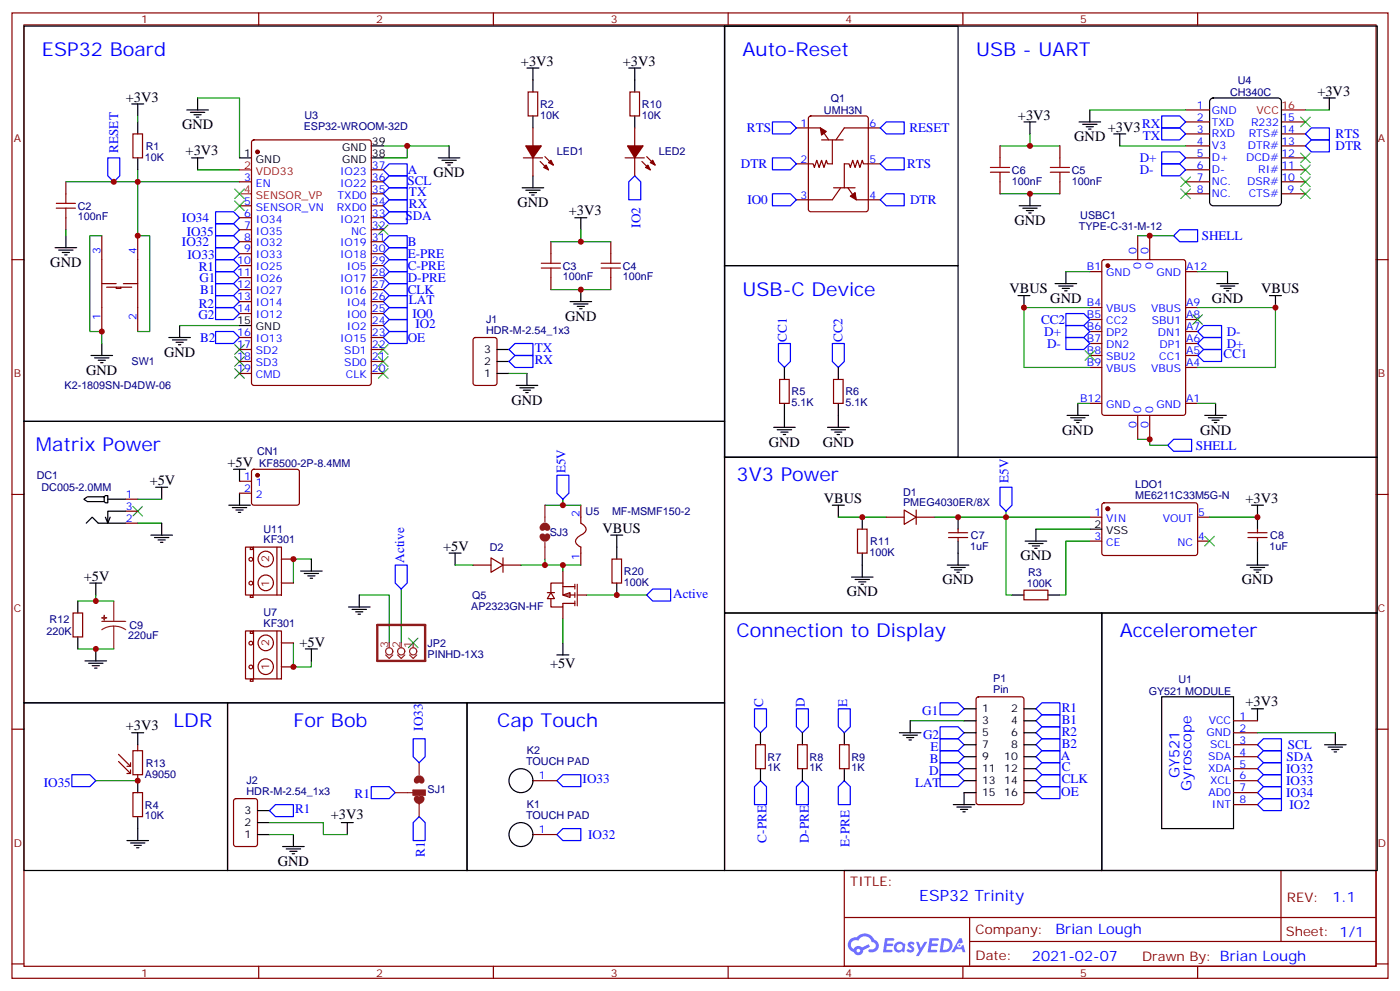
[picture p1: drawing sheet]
<svg xmlns="http://www.w3.org/2000/svg" width="412mm" height="292mm" viewBox="0 0 412 292" stroke-linecap="round" stroke-linejoin="round" font-family="sans-serif">
<g fill="none" stroke="#870000" stroke-width=".35">
<path d="M3.5 3.8h405.4v284.3h-405.4zM7.1 7.3h398.2v277.3h-398.2zM76.2 3.8v3.5M145.3 3.8v3.5M214.5 3.8v3.5M283.6 3.8v3.5M352.8 3.8v3.5M3.5 76.5h3.6M405.3 76.5h3.6M3.5 145.6h3.6M405.3 145.6h3.6M3.5 214.8h3.6"/>
<path d="M405.3 214.8h3.6M248.7 256.4h156.6v28.2h-156.6zM377.3 256.4v20.9M248.7 270.2h156.5M285.6 277.3h119.6M285.6 270.2v14.2M3.5 283.9h3.6M76.2 284.6v3.5M145.3 284.6v3.5M214.5 284.6v3.5M283.6 284.6v3.5M352.8 284.6v3.5"/>
<path d="M405.3 283.9h3.6"/>
</g>
<g fill="#5487ff">
<path d="M267.7 277.6a1.22 1.22 0 0 1 1.7 .2l-.4 .6a.47 .47 0 0 0-.3-.4 .47 .47 0 0 0-.5 .2l.1 .2a1.14 1.14 0 0 1 .8 1.8 1.14 1.14 0 0 1-1.9 0l-.2-.2 .5-.6 .7 .5a.29 .29 0 0 0 .3-.3 .29 .29 0 0 0-.2-.3 1.04 1.04 0 0 1-.6-1.7z"/>
<path d="M260.7 276.3h2.4l.3 .2-.2 .5-1.8 .1-.1 .8h1.5l.3 .4-.3 .4h-1.6l-.2 1.1h1.7l.2 .3-.2 .3-2.6 .1z"/>
<path d="M273.8 276.3h2.4l.3 .2-.1 .5-1.8 .1-.2 .8h1.6l.3 .4-.4 .4h-1.6l-.1 1.1h1.7l.2 .3-.2 .3-2.6 .1z"/>
<path d="M282.6 276.3h.7l.3 1.3-.6 .3a.69 .69 0 0 0-1 .3 .69 .69 0 0 0 .4 .9 .69 .69 0 0 0 .9-.6l.5-.2 .6 2.2h-.8l-.2-.9h-1.8l-.5 .9h-.8z"/>
<path d="M269.8 277.4h.8l.6 1.8 1.1-1.8h.9l-2.6 4.2h-.8l.9-1.5z"/>
<path d="M277.4 276.3l-.6 4.2h1.3a2.11 2.11 0 0 0 2.5-2.1 2.11 2.11 0 0 0-2.5-2.1zM278.1 277.1a1.39 1.39 0 0 1 1.7 1.4 1.39 1.39 0 0 1-1.8 1.3h-.3z"/>
<path d="M263.7 277.9a1.54 1.54 0 0 0-.1 2.2 1.54 1.54 0 0 0 2.2 .1l.6 .3 .3-2.3-.2-.3h-.4a1.49 1.49 0 0 0-2.4 0zM264 278.9a.94 .94 0 0 1 1.8 0 .94 .94 0 0 1-1.8 0z"/>
<path d="M250.4 276.7a2.18 2.18 0 0 0 1.1 3.7 1.44 1.44 0 0 0 1.6 .9 1.44 1.44 0 0 0 1.2-1.4l2-1.1-.5-.7-1.9 1a1.47 1.47 0 0 0-2.4 .4 1.39 1.39 0 0 1-.7-1.9 1.39 1.39 0 0 1 2-.5 2.12 2.12 0 0 1 2.2-1.3 2.12 2.12 0 0 1 1.9 1.7 1.14 1.14 0 0 1 1.1 1.4 1.14 1.14 0 0 1-1.7 .7 .43 .43 0 0 0-.5 .4 .43 .43 0 0 0 .4 .5 1.98 1.98 0 0 0 2.5-1.2 1.98 1.98 0 0 0-1.2-2.6 3.1 3.1 0 0 0-5.3-.6l-.9 .1zM252.3 280a.55 .55 0 0 1 1.1 0 .55 .55 0 0 1-1.1 0z"/>
<circle cx="282.6" cy="278.4" r=".26"/>
</g>
<g fill="none" stroke="#3c3" stroke-width=".35">
<path d="M383.1 34.5l2.8 2.8M385.9 34.5l-2.8 2.8M69.1 55.7l2.9 2.8M69.1 59.2l2.9 2.8M72 55.7l-2.9 2.8M72 59.2l-2.9 2.8M347.8 55.7l2.9 2.8M347.8 52.1l2.9 2.9M350.7 55.7l-2.9 2.8M350.7 52.1l-2.9 2.9M383.1 45.1l2.8 2.8M383.1 48.6l2.8 2.8"/>
<path d="M383.1 52.1l2.8 2.9M383.1 55.7l2.8 2.8M385.9 45.1l-2.8 2.8M385.9 48.6l-2.8 2.8M385.9 52.1l-2.8 2.9M385.9 55.7l-2.8 2.8M111.5 66.3l2.8 2.8M114.3 66.3l-2.8 2.8M351.4 92.7l2.8 2.8M354.2 92.7l-2.8 2.8M69.1 108.6l2.9 2.8M69.1 105.1l2.9 2.8"/>
<path d="M69.1 101.5l2.9 2.9M72 108.6l-2.9 2.8M72 105.1l-2.9 2.8M72 101.5l-2.9 2.9M111.5 101.5l2.8 2.9M111.5 105.1l2.8 2.8M111.5 108.6l2.8 2.8M114.3 101.5l-2.8 2.9M114.3 105.1l-2.8 2.8M114.3 108.6l-2.8 2.8M319.6 103.3l2.8 2.8M322.4 103.3l-2.8 2.8"/>
<path d="M39.2 149.2l2.8 2.8M42 149.2l-2.8 2.8M354.9 158l2.8 2.8M357.7 158l-2.8 2.8"/>
</g>
<g fill="none" stroke="#00f" stroke-width=".35">
<path d="M227.5 35.9h5.3l1.8 1.8-1.8 1.7h-5.3zM259.3 37.7l1.8-1.8h5.2v3.5h-5.2zM342.2 37.7h5.3l1.7 1.7-1.7 1.8h-5.3zM342.2 34.1h5.3l1.7 1.8-1.7 1.8h-5.3zM384.5 39.4l1.8-1.7h5.3v3.5h-5.3zM31.7 46.5h3.6v5.3l-1.8 1.8-1.8-1.8zM112.9 53.6l1.8-1.8h5.2v3.5h-5.2zM112.9 50l1.8-1.7h5.2v3.5h-5.2zM112.9 57.1l1.8-1.8h5.2v3.5h-5.2zM187 51.8l1.7 1.8v5.2h-3.5v-5.2zM227.5 46.5h5.3l1.8 1.8-1.8 1.7h-5.3zM227.5 57.1h5.3l1.8 1.7-1.8 1.8h-5.3z"/>
<path d="M259.3 48.3l1.8-1.8h5.2v3.5h-5.2zM259.3 58.8l1.8-1.7h5.2v3.5h-5.2zM342.2 44.7h5.3l1.7 1.8-1.7 1.8h-5.3zM342.2 48.3h5.3l1.7 1.7-1.7 1.8h-5.3zM384.5 43l1.8-1.8h5.3v3.5h-5.3zM63.5 73h5.3l1.8 1.7-1.8 1.8h-5.3zM63.5 62.4h5.3l1.8 1.7-1.8 1.8h-5.3zM63.5 69.4h5.3l1.8 1.8-1.8 1.8h-5.3zM63.5 65.9h5.3l1.8 1.8-1.8 1.7h-5.3zM63.5 76.5h5.3l1.8 1.7-1.8 1.8h-5.3zM112.9 74.7l1.8-1.7h5.2v3.5h-5.2zM112.9 71.2l1.8-1.8h5.2v3.6h-5.2z"/>
<path d="M112.9 78.2l1.8-1.7h5.2v3.5h-5.2zM112.9 64.1l1.8-1.7h5.2v3.5h-5.2zM112.9 60.6l1.8-1.8h5.2v3.6h-5.2zM345.7 69.4l1.8-1.7h5.3v3.5h-5.3zM63.5 80h5.3l1.8 1.8-1.8 1.7h-5.3zM63.5 87.1h5.3l1.8 1.7-1.8 1.8h-5.3zM63.5 97.6h5.3l1.8 1.8-1.8 1.8h-5.3zM63.5 90.6h5.3l1.8 1.8-1.8 1.7h-5.3zM63.5 83.5h5.3l1.8 1.8-1.8 1.8h-5.3zM112.9 99.4l1.8-1.8h5.2v3.6h-5.2zM112.9 95.9l1.8-1.8h5.2v3.5h-5.2zM112.9 88.8l1.8-1.7h5.2v3.5h-5.2z"/>
<path d="M112.9 81.8l1.8-1.8h5.2v3.5h-5.2zM112.9 92.4l1.8-1.8h5.2v3.5h-5.2zM114.7 83.5h5.2v3.6h-5.2l-1.8-1.8zM314 92.4h5.3l1.7 1.7-1.7 1.8h-5.3zM314 95.9h5.3l1.7 1.7-1.7 1.8h-5.3zM314 99.4h5.3l1.7 1.8-1.7 1.7h-5.3zM352.8 97.6l1.7-1.7h5.3v3.5h-5.3zM354.5 99.4h5.3v3.5h-5.3l-1.7-1.7zM229.3 101.2h3.5v5.3l-1.7 1.7-1.8-1.7zM245.2 101.2h3.5v5.3l-1.8 1.7-1.7-1.7zM354.5 102.9h5.3v3.6h-5.3l-1.7-1.8zM345.7 129.4h5.3v3.5h-5.3l-1.7-1.7z"/>
<path d="M294.6 143.5h3.5v5.3l-1.8 1.8-1.7-1.8zM121.7 217.6h3.5v5.3l-1.7 1.7-1.8-1.7zM222.2 208.8h3.6v5.3l-1.8 1.7-1.8-1.7zM234.6 208.8h3.5v5.3l-1.7 1.7-1.8-1.7zM246.9 208.8h3.6v5.3l-1.8 1.7-1.8-1.7zM276.9 207h5.3l1.8 1.8-1.8 1.7h-5.3zM276.9 214.1h5.3l1.8 1.7-1.8 1.8h-5.3zM276.9 217.6h5.3l1.8 1.8-1.8 1.7h-5.3zM305.2 212.3l1.7-1.8h5.3v3.6h-5.3zM305.2 219.4l1.7-1.8h5.3v3.5h-5.3zM306.9 207h5.3v3.5h-5.3l-1.7-1.7zM306.9 214.1h5.3v3.5h-5.3l-1.7-1.8z"/>
<path d="M370.4 219.4l1.8-1.8h5.3v3.5h-5.3zM21.2 228.2h5.3l1.7 1.7-1.7 1.8h-5.3zM109.4 231.7h5.3l1.7 1.8-1.7 1.7h-5.3zM165.8 228.2h5.3v3.5h-5.3l-1.8-1.8zM224 229.9l1.8 1.8v5.3h-3.6v-5.3zM236.4 229.9l1.7 1.8v5.3h-3.5v-5.3zM248.7 229.9l1.8 1.8v5.3h-3.6v-5.3zM276.9 221.1h5.3l1.8 1.8-1.8 1.7h-5.3zM276.9 224.6h5.3l1.8 1.8-1.8 1.8h-5.3zM276.9 228.2h5.3l1.8 1.7-1.8 1.8h-5.3zM305.2 222.9l1.7-1.8h5.3v3.5h-5.3zM305.2 233.5l1.7-1.8h5.3v3.5h-5.3z"/>
<path d="M306.9 224.6h5.3v3.6h-5.3l-1.7-1.8zM306.9 228.2h5.3v3.5h-5.3l-1.7-1.8zM370.4 233.5l1.8-1.8h5.3v3.5h-5.3zM370.4 226.4l1.8-1.8h5.3v3.6h-5.3zM370.4 229.9l1.8-1.7h5.3v3.5h-5.3zM370.4 237l1.8-1.8h5.3v3.6h-5.3zM370.4 222.9l1.8-1.8h5.3v3.5h-5.3zM123.5 240.5l1.7 1.8v5.3h-3.5v-5.3zM165.8 244.1h5.3v3.5h-5.3l-1.8-1.8z"/>
</g>
<g fill="none" stroke="#008700" stroke-width=".35">
<path d="M40.6 34.1v1.8M58.2 28.9h12.4v17.6M303.4 39.4v3.6M321 32.4h28.2M384.5 32.4h7.1M19.4 53.6h21.2v15.8h3.5v28.2h-3.5M40.6 50v3.6h30M58.2 50h12.4M112.9 43h7M132.3 43h-12.4v3.5h-7M294.6 43h17.6M294.6 57.1h17.6"/>
<path d="M329.8 43h19.4M19.4 67.7v1.7M30 69.4h-3.5v28.2h3.5v3.6M162.3 71.2h17.6M171.1 67.7v3.5M335.1 69.4h10.6M52.9 95.9h17.7M162.3 85.3h17.6M314 80h7M321 90.6h-19.4v17.6h19.4M352.8 90.6h22.9v17.6h-22.9M352.8 80h8.8"/>
<path d="M317.5 118.8h3.5M352.8 118.8h5.3M335.1 129.4h3.6v1.8h5.3M40.6 154.1h7M246.9 152.3h14.2M275.2 152.3h45.8M296.3 150.6v24.7h1.8M305.2 155.9h15.8M321 159.4h-7v15.9h-1.8M356.3 152.3h14.1M22.9 177h10.6M28.2 175.3v1.7"/>
<path d="M91.7 164.7h-5.3v7M22.9 191.1h10.6M86.4 189.4v7h5.3v-1.7M268.1 212.3h15.9M28.2 229.9h12.4"/>
</g>
<g fill="none" stroke="#000" stroke-width=".35">
<path d="M7.1 7.7h206.3v116.4h-206.3zM213.4 7.7h192.3v127h-192.3zM213.4 7.7h68.8v70.5h-68.8zM38.8 30.6h3.5M40.6 30.6v3.5M40.6 35.9v3.5M55 32.4h6.4M56.1 33.1h4.2M57.1 33.8h2.2M57.9 34.5h.7M58.2 28.9v3.5M155.2 20h3.5"/>
<path d="M157 20v7.1M157 34.1v3.6M185.2 20h3.5M187 20v7.1M187 34.1v3.6M301.6 35.9h3.6M303.4 35.9v3.5M317.9 35.9h6.3M318.9 36.6h4.2M320 37.3h2.1M320.7 38h.7M321 32.4v3.5"/>
<path d="M328.1 39.4h3.5M329.8 39.4v3.6M356.5 29.3l.9-.4h19l.9 .4 .2 .6v29.6l-.5 .9-.6 .2h-19l-.9-.5-.2-.6v-29.6zM389.8 28.9h3.5M391.6 28.9v3.5M40.6 46.5v3.5M56.4 46.5h3.6M58.2 46.5v3.5M70.6 46.5h3.5M109.4 46.5h3.5M109.4 43h3.5M129.1 46.5h6.4"/>
<path d="M130.2 47.2h4.2M131.2 47.9h2.1M131.9 48.6h.7M132.3 43v3.5M153.8 55.3h6.4M154.9 56h4.2M155.9 56.7h2.1M156.6 57.4h.7M157 51.8v3.5M303.4 57.1v3.5M16.2 73h6.4M17.3 73.7h4.2"/>
<path d="M18.3 74.4h2.2M19 75.1h.8M19.4 69.4v3.6M169.3 64.1h3.6M171.1 64.1v3.6M213.4 78.2h68.8v56.5h-68.8zM300.2 60.6h6.4M301.3 61.3h4.2M302.3 62h2.1M303 62.7h.7M49.7 99.4h6.4M52.9 95.9v3.5"/>
<path d="M70.6 95.9h3.5M167.9 88.8h6.4M169 89.5h4.2M170 90.2h2.2M170.7 90.9h.7M171.1 85.3v3.5M299.9 87.1h3.5M301.6 87.1v3.5M310.8 83.5h6.3M311.9 84.2h4.2M312.9 84.9h2.1M313.6 85.7h.7"/>
<path d="M314 80v3.5M358.4 83.5h6.4M359.5 84.2h4.2M360.5 84.9h2.2M361.2 85.7h.7M361.6 80v3.5M373.9 87.1h3.6M375.7 87.1v3.5M26.8 104.7h6.4M27.9 105.4h4.2M28.9 106.1h2.1M29.6 106.8h.7"/>
<path d="M30 101.2v3.5M50.8 100.1h4.2M51.9 100.8h2.1M52.6 101.5h.7M231.1 108.2v3.6M231.1 118.8v7.1M246.9 108.2v3.6M246.9 118.8v7.1M317.5 118.8v3.5M358.1 118.8v3.5M7.1 124.1h206.3v82.9h-206.3zM68.8 138.2h3.5"/>
<path d="M70.6 138.2v3.5M213.4 134.7h192.3v45.9h-192.3zM227.9 125.9h6.3M229 126.6h4.2M230 127.3h2.1M230.7 128h.7M243.8 125.9h6.3M244.8 126.6h4.3M245.9 127.3h2.1M246.6 128h.7M314.3 122.3h6.4M315.4 123h4.2"/>
<path d="M316.4 123.8h2.2M317.1 124.5h.8M354.9 122.3h6.3M356 123h4.2M357 123.8h2.1M357.7 124.5h.7M24.7 147l1.1-.7h4.9v1.4h-4.9zM25.4 154.1l1.8-1.8 1.7 1.8h8.1M30.7 146.3l.3-.3h.7v2.1h-.7l-.3-.4M31.7 147h5.3M32.5 152.3l-.8 1.8M37 150.6h-5.3v3.5l-.7-1.8"/>
<path d="M44.4 157.6h6.4M45.5 158.3h4.2M45.9 143.5h3.5M46.6 159h2.1M47.3 159.7h.7M47.6 143.5v3.5M47.6 154.1v3.5M67.4 148.8h6.3M68.4 149.5h4.3M69.5 150.2h2.1M70.2 150.9h.7M70.6 145.3v3.5"/>
<path d="M245.2 148.8h3.5M246.9 148.8v3.5M254 152.3v3.6M282.2 152.3v3.6M282.2 159.4v7M302 159.4h6.3M305.2 155.9v3.5M321 155.9h3.6M368.7 148.8h3.5M370.4 148.8v7.1M370.4 159.4v7M22.9 177v3.6"/>
<path d="M26.5 171.7h3.5M28.2 171.7v3.6M88.5 168.2h6.4M89.6 168.9h4.2M90.7 169.6h2.1M91.4 170.3h.7M91.7 164.7v3.5M250.8 170h6.4M251.9 170.7h4.2M252.9 171.4h2.2M253.6 172.1h.8M254 162.9v7.1"/>
<path d="M279 166.4h6.4M280.1 167.1h4.2M281.2 167.9h2.1M281.9 168.6h.7M298.1 175.3h3.5M303 160.1h4.3M304.1 160.8h2.1M304.8 161.5h.7M308.7 175.3h3.5M367.2 166.4h6.4M368.3 167.1h4.2M369.4 167.9h2.1"/>
<path d="M370.1 168.6h.7M22.9 187.6v3.5M25 194.7h6.4M26.1 195.4h4.2M27.2 196.1h2.1M27.9 196.8h.7M28.2 191.1v3.6M90 191.1h3.5M91.7 191.1v3.6M213.4 180.6h111.2v75.8h-111.2zM324.6 180.6h81.1v75.8h-81.1zM7.1 207h59.9v49.4h-59.9z"/>
<path d="M38.8 215.8h3.5M40.6 215.8v3.6M67 207h70.6v49.4h-70.6zM137.6 207h75.8v49.4h-75.8zM224 215.8v3.6M236.4 215.8v3.6M248.7 215.8v3.6M264.9 215.8h6.4M266 216.5h4.2M267.1 217.2h2.1M267.8 217.9h.7M268.1 212.3v3.5"/>
<path d="M284 215.8h3.5M284 208.8h3.5M284 212.3h3.5M284 219.4h3.5M301.6 215.8h3.6M301.6 208.8h3.6M301.6 212.3h3.6M301.6 219.4h3.6M368.7 208.8h3.5M370.4 208.8v3.5M390.2 219.4h6.3M393.3 215.8v3.6"/>
<path d="M40.6 229.9v3.6M224 226.4v3.5M236.4 226.4v3.5M248.7 226.4v3.5M280.8 237h6.4M281.9 237.7h4.2M282.9 238.4h2.1M283.6 239.1h.7M284 222.9h3.5M284 226.4h3.5M284 229.9h3.5M287.5 233.5h-3.5v3.5"/>
<path d="M301.6 222.9h3.6M301.6 226.4h3.6M301.6 229.9h3.6M301.6 233.5h3.6M391.2 220.1h4.3M392.3 220.8h2.1M393 221.5h.7M37.4 247.6h6.3M38.5 248.3h4.2M39.5 249h2.1M40.2 249.7h.7M40.6 240.5v7.1"/>
<circle cx="153.5" cy="229.9" r="3.5"/>
<circle cx="153.5" cy="245.8" r="3.5"/>
</g>
<g fill="none" stroke="#870000" stroke-width=".35">
<path d="M39.2 39.4h2.8v7.1h-2.8zM155.6 27.1h2.8v7h-2.8zM185.6 27.1h2.8v7h-2.8zM234.6 37.7h7.1l2.4 3.5M238.4 34.4l.4-.3h16.3l.6 .5 .1 27.1-.5 .6-16.5 .1-.6-.5-.1-27zM259.3 37.7h-10.6l-2.5 3.5M349.2 35.9h7.1M349.2 39.4h7.1M349.2 32.4h7.1M377.5 35.9h7M377.5 39.4h7M19.4 53.6v3.5"/>
<path d="M70.6 53.6h3.5M74.3 41.4l.5-.2h33.9l.6 .4 .1 71.2-.5 .7h-34.1l-.7-.4v-71.2zM109.4 50h3.5M109.4 53.6h3.5M109.4 57.1h3.5M242 41.2h6.4M245.2 41.2v7.1h-1.4l-.4-1.1-.7 2.1-.7-2.1-.7 2.1-.7-2.1-.7 2.1-.4-1h-4.9M245.5 55.3h6.4M247.6 55.3l-2.4 3.5h-10.6M249.8 55.3l2.4 3.5h7.1M259.3 48.3h-4.9l-.4-1.1-.7 2.1-.7-2.1-.7 2.1-.7-2.1-.7 2.1-.4-1h-1.4v7M294.6 43v3.5"/>
<path d="M294.6 53.6v3.5M312.2 43v3.5M312.2 53.6v3.5M349.2 43h7.1M349.2 46.5h7.1M349.2 50h7.1M349.2 53.6h7.1M349.2 57.1h7.1M377.5 43h7M377.5 46.5h7M377.5 50h7M377.5 53.6h7"/>
<path d="M377.5 57.1h7M19.4 64.1v3.6M30 69.4v28.2M40.6 69.4v28.2M70.6 60.6h3.5M70.6 64.1h3.5M70.6 67.7h3.5M70.6 71.2h3.5M70.6 74.7h3.5M70.6 78.2h3.5M109.4 60.6h3.5M109.4 64.1h3.5"/>
<path d="M109.4 67.7h3.5M109.4 71.2h3.5M109.4 74.7h3.5M109.4 78.2h3.5M162.3 71.2v3.5M179.9 71.2v3.5M324.8 76.7l.5-.2h23.2l.7 .4v44.7l-.4 .7h-23.5l-.7-.4v-44.7zM335.1 69.4v7.1M338.7 69.4v7.1M30 83.5h4.2M31.4 84.6h7.4M34.2 84.6v.3h1.4v-.3"/>
<path d="M36.3 83.5h4.3M70.6 81.8h3.5M70.6 85.3h3.5M70.6 88.8h3.5M70.6 92.4h3.5M70.6 99.4h3.5M109.4 81.8h3.5M109.4 85.3h3.5M109.4 88.8h3.5M109.4 92.4h3.5M109.4 95.9h3.5M109.4 99.4h3.5"/>
<path d="M162.3 81.8v3.5M179.9 81.8v3.5M321 80h3.6M321 90.6h3.6M321 94.1h3.6M321 97.6h3.6M349.2 80h3.6M349.2 90.6h3.6M349.2 94.1h3.6M349.2 97.6h3.6M70.6 102.9h3.5M70.6 106.5h3.5"/>
<path d="M70.6 110h3.5M109.4 102.9h3.5M109.4 106.5h3.5M109.4 110h3.5M229.7 111.8h2.8v7h-2.8zM245.5 111.8h2.9v7h-2.9zM321 101.2h3.6M321 104.7h3.6M321 108.2h3.6M321 118.8h3.6M349.2 101.2h3.6M349.2 104.7h3.6"/>
<path d="M349.2 108.2h3.6M349.2 118.8h3.6M74.3 138.4l.5-.2h12.7l.5 .2 .2 .5-.1 9.5-.6 .4-13-.1-.4-.6v-9.2zM335.1 122.3v7.1M338.7 122.3v7.1M37 154.1h3.6M37 150.6h3.6M37 147h3.6M70.6 141.7h3.5M70.6 145.3h3.5M252.6 155.9h2.8v7h-2.8zM261.1 152.3h5.2"/>
<path d="M266.3 150.2l3.6 2.1-3.6 2.1zM269.9 152.3h5.3M269.9 150.2v4.2M279.4 158.3h5.6M279.4 156.9h5.6M282.2 155.9v1M282.2 158.3v1.1M321 152.3h3.6M321 159.4h3.6M324.8 148.3l.5-.2 27 .1 .5 .6-.1 14.4-.6 .4h-27.1l-.4-.7v-14.1zM352.8 152.3h3.5M352.8 159.4h3.5"/>
<path d="M367.6 158.3h5.6M367.6 156.9h5.6M370.4 155.9v1M370.4 158.3v1.1M72.3 161.1h10.6v14.2h-10.6zM73.7 161.3h.8v.6h-.8zM73.7 175.4h.9v.6h-.9zM74.7 161.1v14.2M81.6 161.1v14.2M301.6 173.8h7.1v2.9h-7.1zM21.5 180.6h2.8v7h-2.8zM72.3 185.8h10.6v14.2h-10.6z"/>
<path d="M73.7 186h.8v.5h-.8zM74.7 185.8v14.2M81.6 185.8v14.2M73.7 200.1h.9v.6h-.9zM222.6 219.4h2.8v7h-2.8zM234.9 219.4h2.9v7h-2.9zM247.3 219.4h2.8v7h-2.8zM287.7 205.5l.5-.3h12.7l.7 .5v30.6l-.4 .6-13 .1-.6-.5-.1-30.5zM39.2 233.5h2.8v7h-2.8zM157 229.9h7M157 245.8h7"/>
<circle cx="73.9" cy="171.8" r=".56"/>
<circle cx="73.9" cy="164.7" r=".56"/>
<circle cx="78.3" cy="164.7" r="2.28"/>
<circle cx="78.3" cy="171.7" r="2.28"/>
<circle cx="73.9" cy="196.4" r=".56"/>
<circle cx="73.9" cy="189.4" r=".56"/>
<circle cx="78.3" cy="189.4" r="2.28"/>
<circle cx="78.3" cy="196.4" r="2.28"/>
</g>
<g fill="#870000" stroke="#870000" stroke-width=".35">
<path d="M250.5 57.8l1.4-1.1 .3 2.1z"/>
<path d="M241.7 37.7l1.7 1-1.4 1.1z"/>
<circle cx="75.8" cy="140" r=".53"/>
<circle cx="326.3" cy="149.9" r=".53"/>
<circle cx="75.8" cy="44.7" r=".53"/>
<circle cx="326.3" cy="78.2" r=".53"/>
</g>
<path d="M82.9 171.7h3.5M82.9 164.7h3.5M82.9 196.4h3.5M82.9 189.4h3.5" fill="none" stroke="#800000" stroke-width=".35"/>
<path d="M377.5 32.4h7M70.6 57.1h3.5M70.6 50h3.5" fill="none" stroke="#f00" stroke-width=".35"/>
<g fill="none" stroke="#a10000" stroke-width=".35">
<path d="M16.6 59.9h5.6M19.4 57.1v2.8M291.7 50.7h5.7M291.7 49.3h5.7M294.6 46.5v2.8M294.6 50.7v2.9M309.4 50.7h5.6M309.4 49.3h5.6M312.2 46.5v2.8M312.2 50.7v2.9M16.6 61.3h5.6M19.4 61.3v2.8"/>
<path d="M159.5 79h5.6M159.5 77.5h5.6M162.3 74.7v2.8M162.3 79v2.8M177.1 79h5.6M177.1 77.5h5.6M179.9 74.7v2.8M179.9 79v2.8"/>
</g>
<path d="M33.5 177v6M30 183h7M33.5 184.4l1.9 .3 1.6 .8M33.5 184.4l-1.8 .3-1.7 .8M33.5 184.4v6.7M116.4 233.5h5.3M121.7 232.8h3.5v1.4h-3.5zM123.5 224.6v3.6M123.5 233.5v7" fill="none" stroke="#8c2424" stroke-width=".35"/>
<g fill="#8c2424" stroke="#8c2424" stroke-width=".35">
<path d="M30 182h1.4z"/>
<path d="M30.7 181.3v1.4z"/>
<path d="M121.7 232.8h3.5v1.4h-3.5z"/>
</g>
<path d="M122.8 235.2a.71 .71 0 0 0 .7 .7 .71 .71 0 0 0 .7-.7M122.8 229.9a.71 .71 0 0 1 .7-.7 .71 .71 0 0 1 .7 .7" fill="none" stroke="#8c2424" stroke-width="1.8"/>
<path d="M40.6 219.4v1.7M34.9 224.3l3.6 3.5M34.9 222.2l3.6 3.5M37.4 227.8h1.1M37.4 225.7h1.1M38.5 224.6v1.1M38.5 226.8v1M39.2 221.1h2.8v7.1h-2.8zM40.6 228.2v1.7" fill="none" stroke="#850000" stroke-width=".35"/>
<path d="M165.8 175.3l2.1-.7v1.4z" fill="#fff" stroke="#870000" stroke-width=".35"/>
<g fill="none" stroke="#870000" stroke-width=".35">
<path d="M157 37.7v5.3M187 37.7v5.3M154.2 46.5h5.6M157 46.5v5.3M159.1 47.6l2.5 2.4M160.5 46.1l2.5 2.5M184.1 46.5h5.7M187 46.5v5.3M189.1 47.6l2.5 2.4M190.5 46.1l2.5 2.5M139.6 99.6l.5-.2h5.6l.6 .4 .1 13-.5 .7h-5.8l-.7-.4-.1-13zM171.1 148.8v5.3l.4 .2a1.56 1.56 0 0 1 .5 2.7l-1.3 .9a1.56 1.56 0 0 0-.5 2.7l.9 .5v5.3"/>
<path d="M139.3 166.4h5.3M144.6 164.3l3.6 2.1-3.6 2.2zM148.2 166.4h5.3M148.2 164.3v4.3M161.2 174.6h2.1M162.3 174.6l1 1.7h-2.1zM162.3 176.3v2.5h3.5v-1.1h3.5M165.8 171.7h-3.5v2.9M165.8 171.7v3.6h3.5M165.8 172.8h3.5M165.8 168.2v3.5M165.8 178.8v3.5"/>
<path d="M169.3 172.1v1.4M169.3 174.6v1.4M169.3 177v1.4M170 172.1v6.3M170 175.3h2.9M180.3 164.7h2.8v7h-2.8zM363.4 219.4h7M363.4 215.8h7M363.4 212.3h7M69 235.4l.5-.2h5.6l.7 .5v12.9l-.4 .7h-5.9l-.7-.4v-13zM363.4 237h7M363.4 233.5h7"/>
<path d="M363.4 229.9h7M363.4 226.4h7M363.4 222.9h7"/>
</g>
<path d="M149.9 106.5l1.8-1.8h5.3v3.5h-5.3zM151.7 101.2h5.3v3.5h-5.3l-1.8-1.8zM164 140h3.6v5.3l-1.8 1.7-1.8-1.7zM116.4 166.4h3.5v5.3l-1.7 1.8-1.8-1.8zM190.5 175.3l1.8-1.8h5.3v3.5h-5.3zM79.4 238.8l1.7-1.8h5.3v3.5h-5.3z" fill="none" stroke="#00f" stroke-width=".35"/>
<g fill="none" stroke="#000" stroke-width=".35">
<path d="M146.4 102.9h3.5M146.4 110h3.5M146.4 106.5h3.5M152 113.5h6.4M153.1 114.2h4.2M154.2 114.9h2.1M154.9 115.6h.7M155.2 110v3.5M179.9 157.6h3.5M181.7 157.6v7.1M102.7 178.8h6.3M103.7 179.5h4.2"/>
<path d="M105.8 175.3v3.5M132.3 162.9h3.5M134.1 162.9v3.5M181.7 171.7v3.6M104.8 180.2h2.1M105.5 180.9h.7M164 192.9h3.6M165.8 189.4v3.5M342.2 205.2h21.2v38.9h-21.2zM75.8 238.8h3.6M75.8 245.8h3.6M75.8 242.3h3.6"/>
<path d="M83.3 249.3h6.3M84.3 250h4.2M85.4 250.8h2.1M86.1 251.5h.7M86.4 245.8v3.5M100.5 242.3h3.6M102.3 242.3v3.5"/>
</g>
<g fill="none" stroke="#008700" stroke-width=".35">
<path d="M149.9 110h5.3M40.6 147h7M160.5 148.8h5.3M165.8 147v1.8h5.3M105.8 175.3h8.9v14.1M118.2 173.5v15.9M134.1 166.4h5.2M153.5 166.4h7M160.5 164.7v1.7h5.3M171.1 166.4h-5.3v1.8M172.9 175.3h17.6M165.8 182.3v7.1"/>
<path d="M370.4 215.8h22.9M79.4 242.3h15.8v3.5h7.1M79.4 245.8h7"/>
</g>
<path d="M120.3 188l2.8 2.8M123.1 188l-2.8 2.8" fill="none" stroke="#3c3" stroke-width=".35"/>
<path d="M111.1 184.1h14.1v10.6h-14.1z" fill="none" stroke="#8c2424" stroke-width=".71"/>
<g fill="none" stroke="#8c2424" stroke-width=".35">
<path d="M160.5 148.8v4.9M160.5 159.7v5M113.6 192.9l1.1 1.1 1-1.1M114.7 189.4v1.4M117.1 192.9l1.1 1.1 1-1.1M118.2 189.4v1.4M120.6 192.9l1.1 1.1 1.1-1.1M121.7 189.4v1.4"/>
<circle cx="114.7" cy="191.8" r="1.06"/>
<circle cx="118.2" cy="191.8" r="1.06"/>
<circle cx="121.7" cy="191.8" r="1.06"/>
</g>
<path d="M159.8 155.5a.71 .71 0 0 1 .7-.7 .71 .71 0 0 1 .7 .7M159.8 158a.71 .71 0 0 0 .7 .7 .71 .71 0 0 0 .7-.7" fill="none" stroke="#8c2424" stroke-width="1.8"/>
<g fill="#870000" stroke="#870000" stroke-width=".35">
<path d="M160.2 49.3l.7-.7 .7 1.4z"/>
<path d="M161.6 47.9l.7-.7 .7 1.4z"/>
<path d="M154.9 43h4.6l-2.5 3.5z"/>
<path d="M190.1 49.3l.8-.7 .7 1.4z"/>
<path d="M192.3 47.2l.7 1.4-1.4-.7z"/>
<path d="M184.9 43h4.5l-2.4 3.5z"/>
</g>
<g fill="#c00">
<circle cx="86.4" cy="164.7" r=".88"/>
<circle cx="86.4" cy="196.4" r=".88"/>
<circle cx="119.9" cy="43" r=".88"/>
<circle cx="303.4" cy="57.1" r=".88"/>
<circle cx="303.4" cy="43" r=".88"/>
<circle cx="254" cy="152.3" r=".88"/>
<circle cx="282.2" cy="152.3" r=".88"/>
<circle cx="370.4" cy="152.3" r=".88"/>
<circle cx="40.6" cy="53.6" r=".88"/>
<circle cx="296.3" cy="152.3" r=".88"/>
<circle cx="28.2" cy="177" r=".88"/>
<circle cx="28.2" cy="191.1" r=".88"/>
<circle cx="40.6" cy="69.4" r=".88"/>
<circle cx="30" cy="97.6" r=".88"/>
<circle cx="33.5" cy="53.6" r=".88"/>
<circle cx="338.7" cy="129.4" r=".88"/>
<circle cx="338.7" cy="69.4" r=".88"/>
<circle cx="301.6" cy="90.6" r=".88"/>
<circle cx="375.7" cy="90.6" r=".88"/>
<circle cx="40.6" cy="229.9" r=".88"/>
<circle cx="165.8" cy="148.8" r=".88"/>
<circle cx="165.8" cy="166.4" r=".88"/>
<circle cx="160.5" cy="166.4" r=".88"/>
<circle cx="181.7" cy="175.3" r=".88"/>
<circle cx="171.1" cy="85.3" r=".88"/>
<circle cx="171.1" cy="71.2" r=".88"/>
</g>
<g font-size="5.6" fill="#00f">
<text x="12.3" y="16.5">ESP32 Board</text>
<text x="218.7" y="16.5">Auto-Reset</text>
<text x="287.5" y="16.5">USB - UART</text>
<text x="218.7" y="87.1">USB-C Device</text>
<text x="10.6" y="132.9">Matrix Power</text>
<text x="217" y="141.7">3V3 Power</text>
<text x="217" y="187.6">Connection to Display</text>
<text x="329.8" y="187.6">Accelerometer</text>
<text x="51.2" y="214.1">LDR</text>
<text x="86.4" y="214.1">For Bob</text>
<text x="146.4" y="214.1">Cap Touch</text>
</g>
<text font-size="4.6" fill="#00f" x="270.8" y="265.4">ESP32 Trinity</text>
<g font-size="4.2">
<text x="153.5" y="19.3">+3V3</text>
<text x="183.4" y="19.3">+3V3</text>
<text x="37" y="29.9">+3V3</text>
<text x="388.1" y="28.2">+3V3</text>
<text x="299.9" y="35.2">+3V3</text>
<text x="53.6" y="38">GND</text>
<text x="316.4" y="41.6">GND</text>
<text x="326.3" y="38.7">+3V3RX</text>
<text x="54.7" y="45.8">+3V3</text>
<text x="127.7" y="52.1">GND</text>
<text x="152.4" y="61">GND</text>
<text x="167.6" y="63.4">+3V3</text>
<text x="298.8" y="66.3">GND</text>
<text x="14.8" y="78.6">GND</text>
<text x="297.4" y="86.4">VBUS</text>
<text x="309.4" y="89.2">GND</text>
<text x="357" y="89.2">GND</text>
<text x="371.5" y="86.4">VBUS</text>
<text x="166.5" y="94.5">GND</text>
<text x="48.3" y="105.1">GND</text>
<text x="25.4" y="110.3">GND</text>
<text x="150.6" y="119.2">GND</text>
<text x="226.5" y="131.5">GND</text>
<text x="242.4" y="131.5">GND</text>
<text x="312.9" y="128">GND</text>
<text x="353.5" y="128">GND</text>
<text x="67" y="137.5">+5V</text>
<text x="44.1" y="142.8">+5V</text>
<text x="242.7" y="148.1">VBUS</text>
<text x="366.9" y="148.1">+3V3</text>
<text x="177.4" y="156.9">VBUS</text>
<text x="130.5" y="162.2">+5V</text>
<text x="300.6" y="165">GND</text>
<text x="24.7" y="171">+5V</text>
<text x="277.6" y="172.1">GND</text>
<text x="365.8" y="172.1">GND</text>
<text x="249.4" y="175.6">GND</text>
<text x="88.2" y="190.4">+5V</text>
<text x="162" y="196.8">+5V</text>
<text x="366.9" y="208.1">+3V3</text>
<text x="37" y="215.1">+3V3</text>
<text x="97.5" y="241.2">+3V3</text>
<text x="81.8" y="255">GND</text>
</g>
<g font-size="4.2" fill="#00f">
<text x="347.4" y="229.2" transform="rotate(-90 347.4 229.2)">GY521</text>
<text x="350.9" y="233" transform="rotate(-90 350.9 233)">Gyroscope</text>
<text x="392.5" y="265.7">1.1</text>
<text x="310.9" y="275.2">Brian Lough</text>
<text x="304" y="283">2021-02-07</text>
</g>
<g font-size="3.9" fill="#00f">
<text x="220" y="39">RTS</text>
<text x="267.9" y="39">RESET</text>
<text x="336.6" y="41.3">TX</text>
<text x="393.4" y="40.7">RTS</text>
<text x="34.8" y="45" transform="rotate(-90 34.8 45)">RESET</text>
<text x="335.7" y="47.8">D+</text>
<text x="393.4" y="44.2">DTR</text>
<text x="120.1" y="51.3">A</text>
<text x="218.3" y="49.6">DTR</text>
<text x="267.2" y="49.6">RTS</text>
<text x="335.7" y="51.3">D-</text>
<text x="120.1" y="54.4">SCL</text>
<text x="120.5" y="57.8">TX</text>
<text x="53.6" y="65.4">IO34</text>
<text x="119.4" y="64.9">SDA</text>
<text x="120.5" y="61.3">RX</text>
<text x="220.2" y="60.1">IO0</text>
<text x="268.1" y="60.2">DTR</text>
<text x="55" y="69.4">IO35</text>
<text x="188.7" y="67.1" transform="rotate(-90 188.7 67.1)">IO2</text>
<text x="354" y="70.7">SHELL</text>
<text x="53.6" y="72.5">IO32</text>
<text x="55.2" y="76.4">IO33</text>
<text x="120.1" y="76">E-PRE</text>
<text x="120.1" y="72.4">B</text>
<text x="58.6" y="79.9">R1</text>
<text x="58.7" y="83">G1</text>
<text x="120.1" y="79.5">C-PRE</text>
<text x="120.1" y="83">D-PRE</text>
<text x="58.9" y="86.6">B1</text>
<text x="120.1" y="86.7">CLK</text>
<text x="120.4" y="89.5">LAT</text>
<text x="58.5" y="93.9">G2</text>
<text x="58.5" y="90.6">R2</text>
<text x="121.5" y="93.7">IO0</text>
<text x="306.7" y="95.4">CC2</text>
<text x="58.9" y="100.7">B2</text>
<text x="120.1" y="100.6">OE</text>
<text x="122.4" y="96.6">IO2</text>
<text x="231.8" y="100.6" transform="rotate(-90 231.8 100.6)">CC1</text>
<text x="248.2" y="100.8" transform="rotate(-90 248.2 100.8)">CC2</text>
<text x="307.6" y="98.9">D+</text>
<text x="361.4" y="99">D-</text>
<text x="157.5" y="103.6">TX</text>
<text x="157.5" y="107.2">RX</text>
<text x="308.5" y="102.4">D-</text>
<text x="360.4" y="105.4">CC1</text>
<text x="361.4" y="102.5">D+</text>
<text x="352.2" y="132.4">SHELL</text>
<text x="166.6" y="139.5" transform="rotate(-90 166.6 139.5)">E5V</text>
<text x="297.1" y="142.1" transform="rotate(-90 297.1 142.1)">E5V</text>
<text x="119.1" y="165.7" transform="rotate(-90 119.1 165.7)">Active</text>
<text x="198.3" y="176.1">Active</text>
<text x="224.8" y="208.2" transform="rotate(-90 224.8 208.2)">C</text>
<text x="237.1" y="208.2" transform="rotate(-90 237.1 208.2)">D</text>
<text x="249.6" y="208.2" transform="rotate(-90 249.6 208.2)">E</text>
<text x="312.7" y="209.6">R1</text>
<text x="124.6" y="215.2" transform="rotate(-90 124.6 215.2)">IO33</text>
<text x="271.7" y="210.6">G1</text>
<text x="312.8" y="213.1">B1</text>
<text x="271.9" y="217.6">G2</text>
<text x="274.1" y="221.1">E</text>
<text x="312.8" y="216.7">R2</text>
<text x="312.8" y="220.2">B2</text>
<text x="379.3" y="220.7">SCL</text>
<text x="273.9" y="224.6">B</text>
<text x="312.5" y="223.8">A</text>
<text x="312.7" y="227.2">C</text>
<text x="378.9" y="227.7">IO32</text>
<text x="379" y="224.2">SDA</text>
<text x="12.9" y="231.7">IO35</text>
<text x="171.6" y="230.7">IO33</text>
<text x="269.6" y="231.8">LAT</text>
<text x="273.7" y="228.3">D</text>
<text x="312.7" y="230.8">CLK</text>
<text x="378.9" y="231.2">IO33</text>
<text x="87" y="239.6">R1</text>
<text x="104.4" y="235.1">R1</text>
<text x="312.6" y="234.4">OE</text>
<text x="378.9" y="234.8">IO34</text>
<text x="379.8" y="238.3">IO2</text>
<text x="173.3" y="247.1">IO32</text>
<text x="225.8" y="248.2" transform="rotate(-90 225.8 248.2)">C-PRE</text>
<text x="238.2" y="248.4" transform="rotate(-90 238.2 248.4)">D-PRE</text>
<text x="250.3" y="249.3" transform="rotate(-90 250.3 249.3)">E-PRE</text>
<text x="125.1" y="252.5" transform="rotate(-90 125.1 252.5)">R1</text>
</g>
<g font-size="3.9" fill="#800">
<text x="250.5" y="261">TITLE:</text>
<text x="379.1" y="265.7">REV:</text>
<text x="287.4" y="275.2">Company:</text>
<text x="378.7" y="275.8">Sheet: 1/1</text>
<text x="287.4" y="282.9">Date:</text>
<text x="336.4" y="282.9">Drawn By: Brian Lough</text>
</g>
<g font-size="3.2" fill="#800">
<text x="41.6" y="6.8">1</text>
<text x="110.8" y="6.8">2</text>
<text x="179.9" y="6.8">3</text>
<text x="249.1" y="6.8">4</text>
<text x="318.2" y="6.8">5</text>
<text x="4.1" y="41.9">A</text>
<text x="405.9" y="41.9">A</text>
<text x="4.1" y="111.1">B</text>
<text x="405.9" y="111.1">B</text>
<text x="79.3" y="165.6" transform="rotate(-90 79.3 165.6)">2</text>
<text x="79.2" y="172.8" transform="rotate(-90 79.2 172.8)">1</text>
<text x="4.1" y="180.2">C</text>
<text x="405.9" y="180.2">C</text>
<text x="79.3" y="190.4" transform="rotate(-90 79.3 190.4)">2</text>
<text x="79.2" y="197.5" transform="rotate(-90 79.2 197.5)">1</text>
<text x="4.1" y="249.3">D</text>
<text x="405.9" y="249.3">D</text>
<text x="41.6" y="287.6">1</text>
<text x="110.8" y="287.6">2</text>
<text x="179.9" y="287.6">3</text>
<text x="249.1" y="287.6">4</text>
<text x="318.2" y="287.6">5</text>
</g>
<g font-size="3.2" fill="#000080">
<text x="244.7" y="30">Q1</text>
<text x="362.3" y="28.2">CH340C</text>
<text x="364.6" y="24.6">U4</text>
<text x="89.7" y="35.1">U3</text>
<text x="159.1" y="34.9">10K</text>
<text x="159.1" y="31.8">R2</text>
<text x="189.1" y="34.9">10K</text>
<text x="189.1" y="31.8">R10</text>
<text x="242.7" y="33.4">UMH3N</text>
<text x="89.5" y="38.3">ESP32-WROOM-32D</text>
<text x="42.7" y="47.3">10K</text>
<text x="42.9" y="44.1">R1</text>
<text x="164" y="45.8">LED1</text>
<text x="194" y="45.8">LED2</text>
<text x="298.1" y="51.2">C6</text>
<text x="315.7" y="51.2">C5</text>
<text x="298.1" y="54.3">100nF</text>
<text x="315.7" y="54.3">100nF</text>
<text x="22.9" y="64.9">100nF</text>
<text x="22.9" y="61.8">C2</text>
<text x="318.2" y="64.4">USBC1</text>
<text x="317.8" y="67.7">TYPE-C-31-M-12</text>
<text x="165.8" y="82.6">100nF</text>
<text x="165.8" y="79.4">C3</text>
<text x="183.4" y="82.6">100nF</text>
<text x="183.4" y="79.4">C4</text>
<text x="143.2" y="95.2">J1</text>
<text x="143.2" y="98.4">HDR-M-2.54_1x3</text>
<text x="38.8" y="107.6">SW1</text>
<text x="19" y="114.7">K2-1809SN-D4DW-06</text>
<text x="233.2" y="119.6">5.1K</text>
<text x="233.2" y="116.4">R5</text>
<text x="249.1" y="119.6">5.1K</text>
<text x="249.1" y="116.4">R6</text>
<text x="75.7" y="134">CN1</text>
<text x="76.4" y="137.5">KF8500-2P-8.4MM</text>
<text x="10.8" y="141.1">DC1</text>
<text x="334.4" y="143.9">LDO1</text>
<text x="12.2" y="144.7">DC005-2.0MM</text>
<text x="266" y="149.2">PMEG4030ER/8X</text>
<text x="266" y="146">D1</text>
<text x="334.4" y="147">ME6211C33M5G-N</text>
<text x="172.5" y="151.7">U5</text>
<text x="180.3" y="151.7">MF-MSMF150-2</text>
<text x="77.6" y="160.1">KF301</text>
<text x="77.6" y="156.9">U11</text>
<text x="161.9" y="157.9">SJ3</text>
<text x="256.4" y="160.5">R11</text>
<text x="285.8" y="162">1uF</text>
<text x="286" y="158.8">C7</text>
<text x="373.9" y="162">1uF</text>
<text x="374.2" y="158.8">C8</text>
<text x="144.3" y="162.3">D2</text>
<text x="256.1" y="163.7">100K</text>
<text x="183.8" y="172.5">100K</text>
<text x="183.8" y="169.4">R20</text>
<text x="302.5" y="172.8">100K</text>
<text x="302.9" y="169.6">R3</text>
<text x="138.8" y="179.6">AP2323GN-HF</text>
<text x="139" y="176.4">Q5</text>
<text x="14.6" y="183.4">R12</text>
<text x="38.1" y="185.1">C9</text>
<text x="77.6" y="184.7">KF301</text>
<text x="77.6" y="181.6">U7</text>
<text x="13.7" y="187">220K</text>
<text x="37.7" y="188.3">220uF</text>
<text x="125.9" y="190.5">JP2</text>
<text x="125.9" y="193.7">PINHD-1X3</text>
<text x="292.6" y="201">P1</text>
<text x="347.1" y="201.1">U1</text>
<text x="292.6" y="204.2">Pin</text>
<text x="338.4" y="204.6">GY521 MODULE</text>
<text x="42.9" y="225.8">R13</text>
<text x="154.9" y="225.3">TOUCH PAD</text>
<text x="155.2" y="222">K2</text>
<text x="226.1" y="227.2">1K</text>
<text x="226.1" y="224">R7</text>
<text x="238.5" y="227.2">1K</text>
<text x="238.5" y="224">R8</text>
<text x="250.8" y="227.2">1K</text>
<text x="250.8" y="224">R9</text>
<text x="42.7" y="229">A9050</text>
<text x="72.6" y="231.1">J2</text>
<text x="125.9" y="233.7">SJ1</text>
<text x="42.7" y="238.1">R4</text>
<text x="72.6" y="234.2">HDR-M-2.54_1x3</text>
<text x="155.2" y="237.9">K1</text>
<text x="42.7" y="241.3">10K</text>
<text x="154.9" y="241.1">TOUCH PAD</text>
</g>
<g font-size="3.2" fill="#00f">
<text x="352.5" y="35.6">2</text>
<text x="352.5" y="32">1</text>
<text x="357" y="33.4">GND</text>
<text x="377.5" y="35.6">15</text>
<text x="235.8" y="37.3">1</text>
<text x="256.1" y="37.3">6</text>
<text x="352.5" y="39.1">3</text>
<text x="357" y="40.5">RXD</text>
<text x="357" y="37">TXD</text>
<text x="367.8" y="40.5">RTS#</text>
<text x="368.5" y="37">R232</text>
<text x="377.5" y="39.1">14</text>
<text x="235.8" y="47.9">2</text>
<text x="256.1" y="47.9">5</text>
<text x="352.5" y="46.1">5</text>
<text x="352.5" y="42.6">4</text>
<text x="357" y="47.6">D+</text>
<text x="357" y="44">V3</text>
<text x="367.1" y="47.6">DCD#</text>
<text x="367.6" y="44">DTR#</text>
<text x="377.5" y="42.6">13</text>
<text x="377.5" y="46.1">12</text>
<text x="71.9" y="53.2">3</text>
<text x="100.2" y="51.4">IO23</text>
<text x="109.5" y="49.7">37</text>
<text x="109.5" y="53.2">36</text>
<text x="352.5" y="53.2">7</text>
<text x="352.5" y="49.7">6</text>
<text x="357" y="51.1">D-</text>
<text x="370.6" y="51.1">RI#</text>
<text x="377.5" y="49.7">11</text>
<text x="377.5" y="53.2">10</text>
<text x="75.4" y="55">EN</text>
<text x="99.5" y="58.5">TXD0</text>
<text x="100.2" y="55">IO22</text>
<text x="109.5" y="56.7">35</text>
<text x="235.8" y="58.5">3</text>
<text x="256.1" y="58.5">4</text>
<text x="352.5" y="56.7">8</text>
<text x="357" y="58.1">NC.</text>
<text x="357" y="54.6">NC.</text>
<text x="367.4" y="54.6">DSR#</text>
<text x="367.8" y="58.1">CTS#</text>
<text x="379.2" y="56.7">9</text>
<text x="71.9" y="63.8">6</text>
<text x="71.9" y="60.3">5</text>
<text x="75.4" y="65.5">IO34</text>
<text x="75.4" y="62">SENSOR_VN</text>
<text x="99.2" y="62">RXD0</text>
<text x="100.2" y="65.5">IO21</text>
<text x="109.5" y="60.3">34</text>
<text x="109.5" y="63.8">33</text>
<text x="71.9" y="70.8">8</text>
<text x="71.9" y="67.3">7</text>
<text x="75.4" y="69.1">IO35</text>
<text x="103.5" y="69.1">NC</text>
<text x="109.5" y="67.3">32</text>
<text x="109.5" y="70.8">31</text>
<text x="29.6" y="74.7" transform="rotate(-90 29.6 74.7)">3</text>
<text x="40.2" y="74.7" transform="rotate(-90 40.2 74.7)">4</text>
<text x="69.9" y="77.9">10</text>
<text x="71.9" y="74.4">9</text>
<text x="75.4" y="76.1">IO33</text>
<text x="75.4" y="72.6">IO32</text>
<text x="100.2" y="72.6">IO19</text>
<text x="100.2" y="76.1">IO18</text>
<text x="109.5" y="74.4">30</text>
<text x="109.5" y="77.9">29</text>
<text x="334.8" y="74.7" transform="rotate(-90 334.8 74.7)">0</text>
<text x="338.3" y="74.7" transform="rotate(-90 338.3 74.7)">0</text>
<text x="69.9" y="81.4">11</text>
<text x="75.4" y="83.2">IO26</text>
<text x="75.4" y="79.7">IO25</text>
<text x="100.2" y="83.2">IO17</text>
<text x="102.2" y="79.7">IO5</text>
<text x="109.5" y="81.4">28</text>
<text x="320.2" y="79.7">B1</text>
<text x="325.9" y="81.4">GND</text>
<text x="336.2" y="79.2" transform="rotate(-90 336.2 79.2)">0</text>
<text x="339.7" y="79.2" transform="rotate(-90 339.7 79.2)">0</text>
<text x="340.7" y="81.4">GND</text>
<text x="349.4" y="79.7">A12</text>
<text x="69.9" y="88.5">13</text>
<text x="69.9" y="84.9">12</text>
<text x="75.4" y="86.7">IO27</text>
<text x="100.2" y="86.7">IO16</text>
<text x="109.5" y="84.9">27</text>
<text x="109.5" y="88.5">26</text>
<text x="29.6" y="94.4" transform="rotate(-90 29.6 94.4)">1</text>
<text x="40.2" y="94.4" transform="rotate(-90 40.2 94.4)">2</text>
<text x="69.9" y="92">14</text>
<text x="75.4" y="93.8">IO12</text>
<text x="75.4" y="90.2">IO14</text>
<text x="102.2" y="90.2">IO4</text>
<text x="102.2" y="93.8">IO0</text>
<text x="109.5" y="92">25</text>
<text x="109.5" y="95.5">24</text>
<text x="320.2" y="90.2">B4</text>
<text x="320.2" y="93.8">B5</text>
<text x="325.9" y="92">VBUS</text>
<text x="325.9" y="95.5">CC2</text>
<text x="339.1" y="92">VBUS</text>
<text x="339.3" y="95.5">SBU1</text>
<text x="349.4" y="93.8">A8</text>
<text x="349.4" y="90.2">A9</text>
<text x="69.9" y="99.1">16</text>
<text x="75.4" y="100.8">IO13</text>
<text x="100.2" y="100.8">IO15</text>
<text x="102.2" y="97.3">IO2</text>
<text x="109.5" y="99.1">23</text>
<text x="320.2" y="97.3">B6</text>
<text x="320.2" y="100.8">B7</text>
<text x="325.9" y="99.1">DP2</text>
<text x="341.1" y="99.1">DN1</text>
<text x="349.4" y="100.8">A6</text>
<text x="349.4" y="97.3">A7</text>
<text x="69.9" y="106.1">18</text>
<text x="69.9" y="102.6">17</text>
<text x="75.4" y="107.9">SD3</text>
<text x="75.4" y="104.4">SD2</text>
<text x="101.4" y="104.4">SD1</text>
<text x="101.4" y="107.9">SD0</text>
<text x="109.5" y="102.6">22</text>
<text x="109.5" y="106.1">21</text>
<text x="320.2" y="104.4">B8</text>
<text x="320.2" y="107.9">B9</text>
<text x="325.9" y="102.6">DN2</text>
<text x="325.9" y="106.1">SBU2</text>
<text x="341.5" y="106.1">CC1</text>
<text x="341.6" y="102.6">DP1</text>
<text x="349.4" y="107.9">A4</text>
<text x="349.4" y="104.4">A5</text>
<text x="69.9" y="109.6">19</text>
<text x="75.4" y="111.4">CMD</text>
<text x="101.9" y="111.4">CLK</text>
<text x="109.5" y="109.6">20</text>
<text x="325.9" y="109.6">VBUS</text>
<text x="339.1" y="109.6">VBUS</text>
<text x="318.2" y="118.5">B12</text>
<text x="349.4" y="118.5">A1</text>
<text x="325.9" y="120.2">GND</text>
<text x="336.2" y="121.6" transform="rotate(-90 336.2 121.6)">0</text>
<text x="339.7" y="121.6" transform="rotate(-90 339.7 121.6)">0</text>
<text x="340.7" y="120.2">GND</text>
<text x="334.8" y="126.1" transform="rotate(-90 334.8 126.1)">0</text>
<text x="338.3" y="126.1" transform="rotate(-90 338.3 126.1)">0</text>
<text x="71.9" y="141.4">1</text>
<text x="75.4" y="143.2">1</text>
<text x="37" y="146.7">1</text>
<text x="71.9" y="144.9">2</text>
<text x="75.4" y="146.7">2</text>
<text x="37" y="153.7">2</text>
<text x="37" y="150.2">3</text>
<text x="170.7" y="152.3" transform="rotate(-90 170.7 152.3)">2</text>
<text x="322.4" y="152">1</text>
<text x="325.9" y="153.7">VIN</text>
<text x="342.5" y="153.7">VOUT</text>
<text x="353" y="152">5</text>
<text x="322.4" y="159">3</text>
<text x="325.9" y="160.8">CE</text>
<text x="346.9" y="160.8">NC</text>
<text x="353" y="159">4</text>
<text x="170.7" y="164.9" transform="rotate(-90 170.7 164.9)">1</text>
<text x="356.1" y="213.4">VCC</text>
<text x="365.1" y="215.5">2</text>
<text x="365.1" y="211.9">1</text>
<text x="355.4" y="216.9">GND</text>
<text x="356.5" y="220.4">SCL</text>
<text x="365.1" y="219">3</text>
<text x="355.9" y="227.5">XDA</text>
<text x="355.9" y="223.9">SDA</text>
<text x="365.1" y="226.1">5</text>
<text x="365.1" y="222.5">4</text>
<text x="158.7" y="229.6">1</text>
<text x="356.5" y="231">XCL</text>
<text x="365.1" y="233.1">7</text>
<text x="365.1" y="229.6">6</text>
<text x="356" y="234.5">AD0</text>
<text x="357" y="238.1">INT</text>
<text x="365.1" y="236.6">8</text>
<text x="158.7" y="245.5">1</text>
</g>
<g font-size="3.2" fill="#f00">
<text x="370.2" y="33.4">VCC</text>
<text x="377.5" y="32">16</text>
<text x="71.9" y="49.7">2</text>
<text x="75.4" y="51.4">VDD33</text>
<text x="71.9" y="56.7">4</text>
<text x="75.4" y="58.5">SENSOR_VP</text>
</g>
<g font-size="3.2">
<text x="71.9" y="46.1">1</text>
<text x="75.4" y="47.9">GND</text>
<text x="100.8" y="44.4">GND</text>
<text x="100.8" y="47.9">GND</text>
<text x="109.5" y="42.6">39</text>
<text x="109.5" y="46.1">38</text>
<text x="69.9" y="95.5">15</text>
<text x="75.4" y="97.3">GND</text>
<text x="142.6" y="104">3</text>
<text x="142.6" y="107.5">2</text>
<text x="142.6" y="111.1">1</text>
<text x="322.4" y="155.5">2</text>
<text x="325.9" y="157.3">VSS</text>
<text x="289.3" y="209.8">1</text>
<text x="297.8" y="209.8">2</text>
<text x="289.3" y="213.4">3</text>
<text x="297.8" y="213.4">4</text>
<text x="289.3" y="216.9">5</text>
<text x="289.3" y="220.4">7</text>
<text x="297.8" y="216.9">6</text>
<text x="297.8" y="220.4">8</text>
<text x="289.3" y="223.9">9</text>
<text x="289.3" y="227.5">11</text>
<text x="295.8" y="223.9">10</text>
<text x="295.8" y="227.5">12</text>
<text x="289.3" y="231">13</text>
<text x="295.8" y="231">14</text>
<text x="72.1" y="239.8">3</text>
<text x="289.3" y="234.5">15</text>
<text x="295.8" y="234.5">16</text>
<text x="72.1" y="243.3">2</text>
<text x="72.1" y="246.9">1</text>
</g>
<g font-size="3.2" fill="#8d2323">
<text x="114.3" y="190.8" transform="rotate(-90 114.3 190.8)">3</text>
<text x="117.8" y="190.8" transform="rotate(-90 117.8 190.8)">2</text>
<text x="121.4" y="190.8" transform="rotate(-90 121.4 190.8)">1</text>
</g>
</svg>
